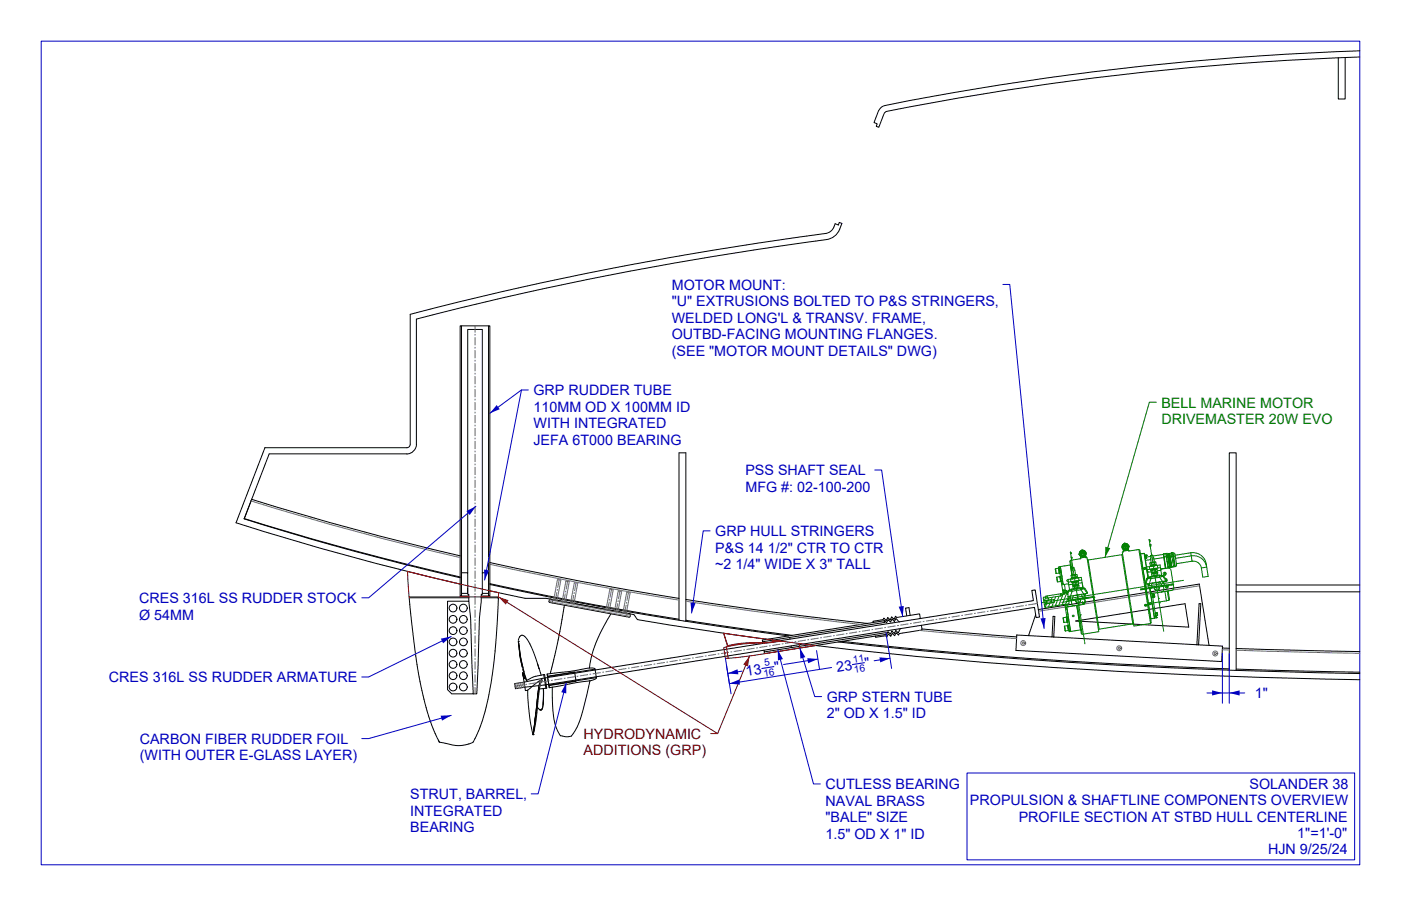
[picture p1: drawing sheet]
<svg xmlns="http://www.w3.org/2000/svg" width="432mm" height="279mm" viewBox="0 0 432 279" stroke-linecap="round" stroke-linejoin="round" font-family="sans-serif">
<!-- layer: Make2D -->
<path d="M12.7 12.7h406.4v254h-406.4z" fill="none" stroke="#0000bf" stroke-width=".31"/>
<g fill="none" stroke="#000" stroke-width=".31">
<path d="M414.6 17.7v12.8h-2.1v-12.7M419.1 15.7l-17.8 .8-17.4 1-19.6 1.7-17.2 1.8-17.1 2-18.5 2.7-17.2 2.8-17.7 3.3a12.2 12.2 0 0 0-4.8 1.2l-1 1.1-1.4 3.7 1 .4-.3 .8 .8 .3 1.9-4.7a815.1 815.1 0 0 1 77-12l17.1-1.7 17.1-1.5 17.3-1 17.8-.8M142.2 100.5h8.4M150.6 100.5h.4v83.3h-.4zM141.8 178.2l-17.4-4.2-17.1-4.5-16.9-4.8-15.1-4.7 7.7-20h42.4a3 3 0 0 0 2.9-3v-38.6l29.8-7.3 30.9-6.5 31.1-5.6 33.4-4.9a5.9 5.9 0 0 0 6-5.2l-.8-.3-.3 .8-1-.4a3.8 3.8 0 0 1-4.2 3.2l-33.4 5-32.8 5.9-30.9 6.5-29.7 7.3v40.1l-.3 .8-.7 .3h-43.7l-8.9 23.1a868.8 868.8 0 0 0 69 18.9M141.8 171.4a937.2 937.2 0 0 1-64.3-17.3l-2.2 5.8 16.8 5.1 16.4 4.6 16.6 4.3 16.7 4M142.2 176.6h2v6.4h-2zM142.2 176.6v-76.1h-.4v83.3h.4v-.8M144.2 176.6v-75h4.5v81.7h-.4v2.1l-.5 5.3-.8 23.3h-1.1M148.7 176.6h1.9M151 173.5l28.8 5.9 29.5 5.1M151 180l28.9 5.9 29.4 5.1"/>
<path d="M137.9 185.4h6.6l.6 5.3 .8 23.3h-6.7l-1.3-1.3zM142.2 183.8h2.3M144.2 181.4v1.9h.3v2.1M144.5 184.3h-18.4l2.4 20.7 1.2 6.3 1.6 6.9M148.3 184.3h5.3M148.3 183.8h2.3M148.7 183h1.9M150.6 182.1l11.2 2.4h6.5l27.1 5 1.1 1.6 1.9 .3 18 2.9 20 2.9M151 180.2l23.3 4.9 22 4 22.6 3.7 24.2 3.3M153.6 184.3h.1M153.6 184.3l-1 16.5-1.6 11.7a44.3 44.3 0 0 1-5.3 16.4l-2.1 .8-2.4 .2-5.8-1.1M159.7 197.8l.7 5.6 1.2 4.6 .7 1.8"/>
<path d="M159.8 197.4h.1M159.8 198l.4 3.5M159.8 197.8h.1M159.8 197.8l.5 3.6M159.8 197.4l.1-.3a1.3 1.3 0 0 1 1.2-1.1 1.3 1.3 0 0 1 1.3 1.1l1.6 3 1.6 4.4M160.2 196.4h.1M163.3 198.6h.1M170.4 184.9l-1-.1-.1 .9 24.7 4.6 .3-.8-1-.4M173.9 186.6l-2.9 15.6M188.3 189.3l-.3 .6a39.6 39.6 0 0 0-6.3 16.1M209.3 191.3v-51.7h2.1v52M211.4 184.9l26.7 3.8 29.3 3.6"/>
<path d="M211.4 191.3l32.8 4.6M235 197.4l37.6-6 .1 .6-37.7 5.9zM235 197.9l.1 .5M243.4 196.6l.1 .5M243.8 199.2l.1 .5-8.4 1.3v-.5M243.9 199.7l29.3-4.6 .1 .5-37.7 6-.1-.6M251.4 199.1a1636.9 1636.9 0 0 0 167.7 10.5M258.4 198l36.7 3.7 38.3 2.8 40.3 2 45.4 1.2M259.5 197.8l28.4 2.9 28.4 2.3 31.1 1.9 31.5 1.4M272.5 191.4v-.1l.8 .8 .4-1 .8 .8 .4-1 .8 .8 .4-1 1 1.1 6.5-1.1-.2-1.4-7 1.1-.4-.4-.4 1-.8-.8-.4 1-.8-.8-.4 1-.8-.8-.2 .5-3.2 .5 .1 .4M277.5 193.9l-.7 1.3-.7-.8-.5 1-.7-.8-.5 1-.7-.8-.5 1-.1-.2M280.5 189.8l-.4-2.4-1 .2 .4 2.3"/>
<path d="M283.6 190.7l34.9-5.5-.5-3.1 1.1-.2 1.3 8.4-1.1 .2-.5-3.2-151.1 24-8.8 1.1-.3-1.6 8.7-1.6 109.8-17.4M284 192.8l.2 1.5-7 1.1-.3 .5-.7-.8-.5 1-.7-.8-.5 .9-.7-.7-.5 .9-.3-.3-3.2 .5v-.4M284.2 194l29.1 2.4M319.2 189.6l-2.2 6.4M320 188l49.6-7.9 3 18.9M324.2 196.4l.4-6.3h.5l-.3 6.3M324.8 196.4l-11.4-.6-.3 4.8 63.4 3.4 .3-4.7-7.9-.5M324.8 196.4l44.1 2.4M331.5 191.5l33.7-5.3 1.2 7.2zM368.9 198.8l.7-12.6h.5l-.7 12.7M376.8 199.8l2.1 .1M381 200l38.1 .9"/>
<path d="M381 182.5h38.1M381 180.4h38.1M131.3 218.2l1.9 5.8 2.2 4.8M160.2 201.5v.4M160.2 201.9l.3 1.5M160.3 201.5v.3M160.3 201.8l.3 1.6M160.5 203.5l1.8 6.3M160.6 203.4l1 3.9M161.2 207.5h.1M161.2 207.5l.2 1.8M161.2 207.6l.2 1.6"/>
<path d="M161.2 207.5v.1M161.3 207.6l.2 1.2M161.3 207.6h.1M161.3 207.5l.7 1.5M161.5 208.8l.1 .5M161.5 209.2h.1M161.5 209.2v.1M161.6 209h.1M162 209.2l-.6 .1 .5 3.7 .7-.1M165.1 219.7l-.8 6.7M165.6 204.6h.1M165.6 218.1l.7 .7"/>
<path d="M165.6 204.7l1.2 3.5M165.6 204.6l.5 1.5M165.7 213.9l.1 .1M166.2 206.2h.1M166.3 218.8l.5 .1M166.3 218.8h.6l.4-.8 .2-5.7-.1 4.9-.2 1.2-.3 .5M166.4 211.7l-1.2 10.1-.9 4.7M166.5 210.3l-.6 2.7-1.5 13.2M166.6 209.8h.1M166.6 210.8l-.2 .8M166.8 210.3l-.1 .1M166.8 210.3l-.2 .4"/>
<path d="M166.8 210.3h.1M166.9 209.7l-1.2 .6-2.2 1.8a1.72 1.72 0 0 0-.8 2.2l.6 7.6 1 4.6M167 209.7l-.6 .7-.4 1.9-1.6 13.6M167 209.7h.1M167 209.7l-.5 .7-.4 1.7-1.7 14.1M167.1 209.8l-.3 .4M167.1 209.8h.1M167.2 218.2l-.4 .7M167.4 216.1h.1M167.5 216.2l-.1 1.1M167.5 214.9h.1M167.6 208.1l-3.2 .7-2.1 1"/>
<path d="M167.6 208.1l.2-.1 .3 1.5 .4 2.7h-.3M167.6 208.1l.6 4.1M168.2 212.2l-2 .3M168.6 207.9l.7 4.2M168.7 208.5l8.4-1.3 .5 2.9-8.4 1.3M168.8 208.7l.4 2.6M169.6 207.7l-1 .2M170.2 211.9l-.9 .2M171 202.2l-1.4 5.5M181.7 206l-5.6 1-6.5 .7M181.7 206l1.3 .1 .4 .3M181.8 210l-1.6 7a24.3 24.3 0 0 1-4.1 10"/>
<path d="M181.8 210l-11.6 1.9 .1 5.6 .4 4.2 .8 2.7 1.2 2.5M183.4 206.4l.4 2.6M183.4 206.4l-14.6 2.3-.2-.8M183.8 209a2.43 2.43 0 0 1-1.9 .9l-.1 .1M183.8 209l-14.6 2.3 .1 .8M378.9 206.7v-67.1h2.1v67.1M381 206.3l38.1 1M135.1 228.3l.3 .5M164.3 226.6h.1M164.3 226.5h.1M164.3 226.5v.1M164.4 226.2v.3"/>
<path d="M165 221l-.1 1M172.8 226.9h.1M172.8 226.9l1.8 .3 1.5-.2"/>
<circle cx="139.6" cy="191" r="1.19"/>
<circle cx="139.6" cy="198" r="1.19"/>
<circle cx="139.6" cy="194.5" r="1.19"/>
<circle cx="139.6" cy="187.5" r="1.19"/>
<circle cx="142.8" cy="191" r="1.19"/>
<circle cx="142.8" cy="194.5" r="1.19"/>
<circle cx="142.8" cy="187.5" r="1.19"/>
<circle cx="142.8" cy="198" r="1.19"/>
<circle cx="139.6" cy="208.4" r="1.19"/>
<circle cx="139.6" cy="201.4" r="1.19"/>
<circle cx="139.6" cy="204.9" r="1.19"/>
<circle cx="139.6" cy="211.9" r="1.19"/>
<circle cx="142.8" cy="208.4" r="1.19"/>
<circle cx="142.8" cy="211.9" r="1.19"/>
<circle cx="142.8" cy="204.9" r="1.19"/>
<circle cx="142.8" cy="201.4" r="1.19"/>
</g>
<g fill="none" stroke="#696969" stroke-width=".31">
<path d="M146.4 100.5v2M146.4 103v.5M146.4 104v2.5M146.4 107v.5M146.4 108v2.5M146.4 111v.5M146.4 112v2.5M146.4 115v.5M146.4 116v2.5M146.4 119v.5M146.4 120v2.5M146.4 123v.5"/>
<path d="M146.4 124v2.5M146.4 127v.5M146.4 128v2.5M146.4 131v.5M146.4 132v2.5M146.4 135v.5M146.4 136v2.5M146.4 139v.5M146.4 140v2.5M77.4 154.5a883.8 883.8 0 0 0 64.4 17.5M146.4 143v.5M146.4 144v2.5"/>
<path d="M146.4 147v.5M146.4 148v2.5M146.4 151v.5M146.4 152v2.5M146.4 155v.5M146.4 156v2.5M146.4 159v.5M146.4 160v2.5M146.4 163v.5M146.4 164v2.5M146.4 167v.5M146.4 168v2.5"/>
<path d="M146.4 171v.5M146.4 172v2.5M146.4 175v.5M146.4 176v2.5M146.4 179v.5M146.4 180v2.5M151 174l28.7 5.9 29.6 5.2M171.8 178.7l1.1 .2-1.2 6.2-1-.1zM172.3 178.8l-.4 2.4M174.4 179.2l1.1 .2-1.2 6.2-1-.2zM174.9 179.3l-.4 2.4M177 179.7l1.1 .2-1.2 6.2-1-.2z"/>
<path d="M177.5 179.8l-.4 2.4M146.4 183v.5M146.4 184v2.5M146.4 187v.5M146.4 188v2.5M146.4 191v.5M146.4 192v2.5M146.4 195v.5M146.4 196v2.5M146.4 199v.5M146.4 200v2.5M169.2 185.5l1.1 .2"/>
<path d="M169.3 185l1.1 .2M170.3 185.7l-.1 .2M170.3 185.7l22.8 4.2M170.4 185.2l22.8 4.2M170.4 185.2l-.1 .5M170.4 184.9v.3M171.6 182.7l-.4 2.3M171.8 181.7l-.1 .5M174.2 183.1l-.4 2.4M174.4 182.2l-.1 .5M176.8 183.6l-.4 2.4M177 182.6l-.1 .5"/>
<path d="M187.8 185.7l-.5 2.3M187.9 184.7v.5M188 181.7l1 .2-1.2 6.2-1-.2zM188.5 181.8l-.5 2.4M190.4 186.1l-.5 2.4M190.5 185.2v.4M190.6 182.2l1 .2-1.2 6.2-1-.2zM191.1 182.3l-.5 2.4M193 186.6l-.5 2.4M193.1 185.6v.5M193.1 189.9v.3M193.1 189.9l1.1 .2"/>
<path d="M193.2 182.7l1 .2-1.2 6.2-1-.2zM193.2 189.4l1.1 .2M193.2 189.4l-.1 .5M193.3 189.1l-.1 .3M193.7 182.8l-.5 2.3M211.4 185.4l25.8 3.8 28.2 3.4M232.6 199.9l-2.5 .4M233.6 199.8h-.5M236.5 199.3l-2.5 .4M237.5 199.1l-.5 .1M240.5 198.7l-2.5 .4M241.5 198.5l-.5 .1"/>
<path d="M244.4 198l-2.5 .4M245.4 197.9l-.5 .1M248.4 197.4l-2.5 .4M249.4 197.3h-.5M252.3 196.8l-2.5 .4M253.3 196.6l-.5 .1M256.3 196.2l-2.5 .3M257.3 196l-.5 .1M260.2 195.5l-2.5 .4M261.2 195.4l-.5 .1M264.2 194.9l-2.5 .4M265.2 194.7l-.5 .1"/>
<path d="M268.1 194.3l-2.4 .4M269.1 194.1l-.5 .1M272.1 193.7l-2.5 .3M273.1 193.5l-.5 .1M276 193l-2.4 .4M277 192.9h-.5M280 192.4l-2.5 .4M281 192.2l-.5 .1M283.3 194.4l30 2.5M283.9 191.8l-2.4 .4M284.9 191.6l-.5 .1M287.9 191.2l-2.5 .3"/>
<path d="M288.9 191l-.5 .1M291.8 190.5l-2.4 .4M292.8 190.4h-.5M295.8 189.9l-2.5 .4M296.8 189.7l-.5 .1M299.7 189.3l-2.4 .4M300.7 189.1l-.5 .1M303.7 188.6l-2.5 .4M304.7 188.5l-.5 .1M307.6 188l-2.4 .4M308.6 187.9h-.5M311.6 187.4l-2.5 .4"/>
<path d="M312.6 187.2l-.5 .1M315.5 186.8l-2.4 .4M316.5 186.6l-.5 .1M319.7 186.1l-2.7 .4M369.7 180.6l-49.6 7.9M146.4 203v.5M146.4 204v2.5M146.4 207v.5M146.4 208v2.5M146.4 211v.5M146.4 212v2M158.7 210.8l.6 1.5"/>
<path d="M159.2 210.7l.6 1.5M159.8 210.6l.5 1.6M160.3 210.6l.5 1.5M160.8 210.5l.5 1.5M161.2 206.1h-.1M161.3 210.4l.6 1.5M161.4 211.2l-2.7 .4M161.6 207.3h-.1M162.4 211l-.5 .1M162.9 217.4h.1M165.4 210.5l-2.5 .4M166.4 210.4l-.5 .1"/>
<path d="M166.5 210.2v.1M166.5 210.3l-.1 1.4M166.7 209.9h.1M166.7 209.9l-.2 .4M166.7 209.9l-.1 .8M167 209.7l-.3 .2M169.4 209.9l-2.5 .4M170.3 209.8h-.5M173.3 209.3l-2.5 .4M174.3 209.1l-.5 .1M177.3 208.7l-2.5 .4M178.2 208.5l-.5 .1"/>
<path d="M181.2 208l-2.5 .4M182.2 207.9l-.5 .1M185.2 207.4l-2.5 .4M186.1 207.3h-.5M189.1 206.8l-2.5 .4M190.1 206.6l-.5 .1M193.1 206.2l-2.5 .4M194 206l-.5 .1M197 205.5l-2.5 .4M198 205.4l-.5 .1M201 204.9l-2.5 .4M201.9 204.8h-.4"/>
<path d="M204.9 204.3l-2.5 .4M205.9 204.1l-.5 .1M208.9 203.7l-2.5 .4M209.8 203.5l-.4 .1M212.8 203l-2.5 .4M213.8 202.9l-.5 .1M216.8 202.4l-2.5 .4M217.7 202.3h-.4M220.7 201.8l-2.5 .4M221.7 201.6l-.5 .1M224.7 201.2l-2.5 .4M225.6 201l-.4 .1"/>
<path d="M228.6 200.5l-2.5 .4M229.6 200.4l-.5 .1M376.7 200.4h2.2M381 200.5l38.1 1"/>
<circle cx="315.4" cy="198.3" r=".33"/>
<circle cx="315.4" cy="198.3" r=".76"/>
<circle cx="345" cy="199.9" r=".33"/>
<circle cx="345" cy="199.9" r=".76"/>
<circle cx="374.5" cy="201.5" r=".33"/>
<circle cx="374.5" cy="201.5" r=".76"/>
</g>
<g fill="none" stroke="#7f0000" stroke-width=".31">
<path d="M125.6 176.2h.1M125.6 176.2l27.1 6.4a.8 .8 0 0 1 .9 .3 .8 .8 0 0 1 0 .9v.3h-27.3a8.7 8.7 0 0 1-.5-4zM223.1 195.3l1.1 3.8M223.1 195.3l15 2.1M223.1 195.3l1.2 3.8M223.9 199.5l.5 3.5M223.9 199.5l-.8 .4 .2 1.5M224 199.5h-.1M224.2 199.1l-.2 .4M224.2 199.1h.1M224.3 199.1v.3M224.3 199.4l-.3 .1"/>
<path d="M238.1 197.4l2.2 .3M238.1 197.4v.6M238.1 198l-8.4 .3-5.4 .8M240.3 197.7h.4M240.3 197.7l-2.2 .3M240.7 197.7l5.6 .7M240.7 197.7l-3.8 .5-7.8 .4-4.8 .8M246.3 198.4l.2 1.4M246.3 198.4l5.1 .7-4.9 .7M246.5 199.8l-15 2.4-7.1 .8M223.3 201.4h.1M223.3 201.4l.3 1.5 .8 .1"/>
</g>
<path d="M231 202.3l-.5 3.2-1.4-.6z" fill="#7f0000"/>
<path d="M231 202.3l-9.8 23.9h-2.1" fill="none" stroke="#7f0000" stroke-width=".31"/>
<path d="M153.6 184.1l3.1 1-.8 1.3z" fill="#7f0000"/>
<path d="M153.6 184.1l67.6 42.1" fill="none" stroke="#7f0000" stroke-width=".31"/>
<g fill="none" stroke="#007f00" stroke-width=".31">
<path d="M325.3 175.4l.3 1.5M325.7 178l.3 1.4M326.2 175.2l.3 1.6M326.2 175.2l-1 .3 .4 1.4M326.3 175.2l.2 1.4M326.3 175.4h.1M326.3 175.2h.1M326.4 175.1l-.2 .1M326.4 176h.1M326.5 176h.1M326.5 176.7l-.9 .2M326.5 176.3h.1"/>
<path d="M326.5 176.6h.1M326.5 176.6l.1 .2M326.5 176.5v.1M326.5 176.7l.1 .1M326.6 176.7h.1M326.6 177.8l-.9 .3 .3 1.4M326.7 176.8h-.2M326.7 177.8v.1M326.7 177.9h.1M326.8 177.8h.1M326.8 178h.1M326.8 178l.2 1.3"/>
<path d="M326.8 178.3h.1M326.8 177.7l-.2 .1 .3 1.6 .2-.1M326.8 178.6h.1M326.9 179.3l-.9 .2M326.9 179.1h.1M327 179.3h.1M327.2 179.9v.5M327.6 179.9l-.8-5.2 .9 5.6M327.6 179.9l.1 .4M327.6 179.9h-.4M328.5 174.5l-2.1 .3 .8 5.1M329.2 178.8l-.4 .3 .4 .1"/>
<path d="M329.3 179.5l.1 .9M329.9 174.2l.5 3.2M329.9 174.2v.1M329.9 174.2l-1.4 .3M329.9 170.3v.1M329.9 170.3h.1M329.9 170.4h.1M329.9 170.4l.1 .2M329.9 172.8l-.2 .3 .7 4.3M329.9 172.8l.5 3.2M330 178.6l-.9 .1 .2 .8M330 178.6l.1 .8"/>
<path d="M330 170.6v.1M330 170.7h.1M330 170.7l.1 1.1M330.1 179.4l-.8 .1M330.1 171.8h.1M330.2 171.9h.1M330.2 171.9l2.2 14M330.2 172.2h.1M330.3 178.5h.1M330.4 175.2l.3 2.9M330.4 178.5h.1M330.4 179.5l1.9-.3v.2l-.7 .1-1.2 .2v-.2"/>
<path d="M330.4 178.2h.1M330.5 178.2h.1M330.6 179.7v.7M330.6 179.7h.1M330.7 179.6l.2 .1M330.7 178.4h.1M330.8 178.4h-.1M330.8 179.3l.1 .1M330.9 177.3l-.5 .1M330.9 179.7l.1 .7M331 177.3h.1M331 175.1l-.6 .1"/>
<path d="M331 175.1l.3 .7M331 178.1l-.7 .1M331.1 177.3l.8-.1v.8M331.1 178.1h.1M331.3 175.8l.2 1.4M331.4 179.5h.1M331.4 179.6h.1M331.5 178.3h-.1M331.5 177.3l.1 .6M331.6 177.2l-1.5 .3 .3 .7M331.6 178l.4 .1M331.8 178l-.5 .1"/>
<path d="M331.8 179.1v.2M331.8 178l-1.1 .1-.7 .5M331.8 179.5l.1 .7M332 177.9l-.2 .1M332 178.1h.1M332.1 178.2l-1.7 .3h.3M332.2 179.4l-1.3 .3M332.2 179.4l.2 .7-.2 .2M332.4 178.2l.8-.1 .2 .8-.8 .1M332.4 178.2l-1.7 .3M332.4 178.2l.2 .8M332.6 179l-2.5 .4"/>
<path d="M332.7 171l.6 .7M332.8 170.5l-.2 .4 .4 .4M332.8 170.9h-.4M332.9 170.3l.1-.4 .5-.1-.6 .5v.9M333 170l-.3 .8M333 171.5l.1 .6M333.1 172.1l-.1 .2-3.1 .5M333.1 172.1v.2M333.4 178.9l.1 .8M333.5 169.4v.4M333.5 179.7l.3 1.6-.3-1.4M333.5 179.7l-1.1 .2"/>
<path d="M333.6 170.3l.1 .7M333.8 171.2v.2M334 171.6l.5-.5a.91 .91 0 0 1-1.5 .2l.3 .4h.4M334 169.8l-.9 .1M334.1 169.8l.6 .7M334.1 170.4a.58 .58 0 0 0-.8-.1 .58 .58 0 0 0-.1 .8M334.1 170.4a.59 .59 0 0 1-.1 .8 .59 .59 0 0 1-.8-.1M334.2 170.3a.61 .61 0 0 1-.1 .9 .61 .61 0 0 1-.9-.1M334.2 170.3a.61 .61 0 0 0-.9 0 .61 .61 0 0 0-.1 .8M334.2 170.6l-.5-.1-.5 .3M334.3 171.6l-.9 .1M334.3 170.1l-.8-.3 .6-.1 .3 .5"/>
<path d="M334.4 170.6l-1.2 .2M334.6 170.9l-.2-.7 .3 .4-.2 .5M334.6 171.3l.1 .5M334.6 171.8l-1.5 .3M334.6 171.8h.1M334.7 171.8a2.12 2.12 0 0 1 .6 2.1l1.6 10.1M334.7 171.8v.2M334.7 170.6l-.3 .9M335.4 172.7l3.4 21.3M345.8 171.1l3.3 21.2M345.9 168.9l.5 .7M346 168.4l.1 .7"/>
<path d="M346 170.8l-.2 .3-10.4 1.6-.3-.2M346 168.3l-.2 .5 .3 .4M346.2 167.9l-.4 .8M346.2 169.5l.1 .5M346.3 170a1.67 1.67 0 0 0-.1 1.9l3.3 21.2 5.1-.8M346.3 170v.2M346.7 167.4v.4M346.7 167.7l-.5 .1-.2 .5 .6-.5M346.8 168.2l.1 .7M346.9 169.1l.1 .3M347 169.6l-.9-.4 .4 .4h.4M347.2 167.7l-.9 .1"/>
<path d="M347.3 167.7l.6 .7M347.4 168.5l-.6-.1-.5 .3M347.4 168.6l-1.3 .1M347.4 169.5l-.8 .1M347.5 168l-.8-.3a.92 .92 0 0 1 1 1.3l-.1-.8M347.7 169l-.7 .6 .5-.1 .2-.4M347.8 169.2v.5M347.8 169.7l-1.5 .3M347.9 169.7v.3M347.9 168.6l-.4 .8M348.1 168.4l-.4 .1M351 169.5l-3 .4-.2-.2"/>
<path d="M351 169.5l.3 .2 1.8 11.7M351 169.5l1.9 11.9M351.6 170.8l1.4 9.1M351.6 170.8l-.1 .1M351.8 170.8h.1M351.8 170.8h-.2M352.3 170.7l-.4 .1M352.6 170.6l1.2 7.6M352.6 170.6l1.3 7.6M352.6 170.6l-.3 .1M352.9 171.3l.1 .7M352.9 171.3h.1"/>
<path d="M352.9 171.6h.1M353 171.2h.1M353 171.2l.1 .9-.1-.8M353 172h.1M353 172.1h.1M353 179.9l.2 1.5M353 171.3h.1M353 179.9l.2 .2M353.1 172.1h.1M353.1 175.2v.1M353.3 171.3h.1M353.3 171.3l-.3 .1"/>
<path d="M353.3 171.3v.1M353.3 171.2h.1M353.3 171.2l-.5 .1M353.3 171.3l.1 .5M353.3 171.6l.1 .5M353.4 178.5l-.4 1.4M353.4 172.1l-.4 .1M353.4 172.1h.1M353.6 176.2h.1M353.6 176.1h.1M353.7 178.5l-.5 1.6M353.7 178.5h-.3"/>
<path d="M353.7 178.5h1M353.9 178.2l-.2 .3M354 178.2l-.6 .3M354 178.1h.1M354.2 178.1l-.3 .2 .1-.1M354.2 166.4h.1M354.2 166.5h.1M354.2 166.5l.1 .3M354.2 166.6h.1M354.2 180v.3M354.2 174.7l-.8 .2 .3 1.6 1.1-.2M354.2 174.7l.2 .9"/>
<path d="M354.3 166.8v.1M354.3 166.9h.1M354.3 180l-1 .1M354.3 166.9l.1 1.1M354.3 180l-.1 .5M354.4 175.6l-.8 .1M354.4 168h.1M354.4 168.1h.1M354.5 168.1l.9 6.1M354.5 168.4h.1M354.6 171.4l.4 2.8M354.6 178l-.6 .1"/>
<path d="M354.6 178.1l.1 .4M354.7 172.6l-1.6 .2M354.7 174.6h.1M354.7 171.6l-1.6 .2M354.7 174.4h.1M354.7 178.5l-.4 1.5M355 174.6h.1M355 179.8l-.2 1.3M355 174.5v.1M355.1 175.4v.2M355.1 172.4h.1M355.1 179.8l.1 .1"/>
<path d="M355.2 179.8v.1M355.2 173.4l-.5 .1M355.2 175.8l-.4 .1 .1 .7M355.2 175.8l1.4-.2 .1 .7-.2 .1M355.2 175.8l.1 .7M355.2 177.7l-.8 .1v.3M355.3 171.3l.5 2.1M355.3 171.3l-.7 .1M355.3 176.6l.2 1M355.3 173.4h.1M355.3 173.5h.1M355.3 171.5l3.2-.5 .2 .9-3.1 .5"/>
<path d="M355.3 174.3l-.7 .1v.2M355.4 173.4l.8-.1 .1 .7M355.4 174.2h.1M355.4 174.2l-.8 .2M355.4 174.2l1.3 7.9M355.4 174.5l-.7 .1M355.5 174.8h.1M355.6 176.8l-.7 .2 .1 .7 1-.1M355.7 175.7h.1M355.7 175.8h.1M355.7 174.4l-.2 .1M355.7 174.4h.1"/>
<path d="M355.8 173.4l.2 1 .3-.1M355.8 176.5h.1M355.8 176.5l-.9 .1M355.8 176.8h.1M355.8 177.6l-.4 .1M355.9 174.4h-.2M355.9 174.4h.1M355.9 173.3l-1.5 .3 .2 .8M355.9 177.5l.1 .1M355.9 174.3h.1M356 177.6h.1M356 177.8h.1"/>
<path d="M356 178h.1M356 178.1h.1M356.1 174.2h-.6M356.1 175.3v.1M356.1 174.1l-.7 .1M356.1 175.7l.1 .7M356.3 174.1h-.1M356.3 176.4v.3M356.3 176.8l.1 .6M356.3 174.3h-.4M356.3 174.3v.1M356.3 174l-.2 .1"/>
<path d="M356.4 176.7l-1.2 .2M356.5 176.4l-.7 .1M356.5 176.4h.1M356.6 176.6h.1M356.6 177.5l-.5 .1M356.6 176.7h-.7M356.6 176.6l.3 .8-.3 .1M356.6 175.5l-1.9 .3-.1-.2M356.6 177.5l-.6 .1M356.6 175.5v-.2l-2 .3M356.7 174.3l.8-.1 .2 .8M356.7 174.3l.1 .9"/>
<path d="M356.7 174.3l-2.5 .4M356.7 177.5l.8-.2 .1 .3M356.8 175.2l-2.4 .4M356.9 179.6l.5 .5M357.4 177.6l-2.8 .4M357.4 177.6v.4M357.4 179.5h.1M357.4 179.5l-2.2 .4M357.4 178l-2.7 .5M357.4 178l.9 1.3M357.5 179.4l.7 1.2M357.7 175l-.9 .2"/>
<path d="M357.7 175l.1 .9M357.8 175.9l.3 1.6M357.8 175.9l-1.2 .1M357.9 175.4v.1M358.1 177.5l-.7 .1M358.1 177.6h-.4M358.2 177.5h-.2l.4 .2M358.3 179.3l.3 .6M358.3 177.5l.4 .2M358.3 179.3l-4 .7M358.3 179.3l.2 .3M358.4 177.7l1 1.4 .1-.2"/>
<path d="M358.4 177.7l-1 .3M358.5 180h-.4M358.5 179.6l.1 .3M358.6 179.9h.1M358.6 170.9h.1M358.6 171l.1 .8M358.6 179.6h-.1M358.6 179.6l-.1 .2M358.6 170.8v.1M358.6 170.8l.2 .9M358.7 177.7h-.3M358.7 175.3v.1"/>
<path d="M358.7 172l.5 3.2-1.5 .3M358.7 177.7l.8 1.2M358.7 171.9h.1M358.7 171.8l.6 3.5M358.8 171.7l-.1 .1M358.8 171.8l.5 3.5M358.9 176.5l.1 .9M358.9 179.2l-.3 .3M358.9 175.3h.1M359.1 176.5l.1 .8M359.2 178.5a.46 .46 0 0 1 .5 .5 .46 .46 0 0 1-.7 .3l-.4 .3M359.2 175.2h.1"/>
<path d="M359.3 179.2v.2M359.3 170.7l.1 .1M359.3 170.7l-.7 .1M359.3 170.7l.1 .9M359.3 179.2l-1 .1M359.3 179.1h.1M359.4 178.5l.2 .8M359.4 171.6l-.6 .1M359.5 171.7l.5 3.5M359.5 171.4l-.1 .2M359.6 172l.2 1.2M359.8 170.6l-.4 .1 .1 .7"/>
<path d="M359.8 170.6l.1 .7M359.8 173.2v.5M359.8 171h.2l.2 .9M359.8 173.7l.2 1.2M359.8 179.8l-1.2 .1 .3 .6 .7-.1M359.9 171.3v.4M359.9 171.3l-.4 .1M359.9 171.7h-.4l.1 .3M359.9 171.7l.3 1.5M360 175.2h.4l.5 .5 .9 5.6-.2 .4-.5 .4-5.6 .9M360 175.2l-2.3 .3M360 170.9h.1"/>
<path d="M360 170.9l.1 1M360 174.9l.1 .2M360 170.9l.2 .9M360.1 175.1h.1M360.1 170.9h.2l.1 .9M360.1 170.9l.1 .9M360.1 171.8v.1M360.1 171.9l.5 2.9M360.1 170.9l.2 .9M360.1 171.9l-.5 .1M360.2 173.2v.4M360.2 173.2h-.4"/>
<path d="M360.2 170.9l.1 .9M360.2 171.8v.1M360.2 171.9l.5 2.9M360.2 173.6l.3 1.4-.4 .1M360.2 173.6l-.4 .1M360.2 171.9l.6 2.9M360.3 171.8l.5 3M360.3 171.8v.1M360.3 171.8l-.2 .1M360.3 170.8l-.1 .1M360.3 170.8v.1M360.3 170.9l.1 .9"/>
<path d="M360.3 171.9l.5 2.9M360.3 179.7h-.3M360.3 170.9l.2 .9M360.3 171.8h.1M360.3 171.8l.6 3M360.4 170.8l-.1 .1M360.4 170.8v.1M360.4 170.8l.1 1M360.4 171.8l.5 3M360.4 170.9l.2 .9M360.4 171.8h.1M360.4 170.8h.1"/>
<path d="M360.5 170.8l.1 1M360.5 171.8l.5 3M360.5 170.9l.2 .9M360.5 171.8h.1M360.5 170.8h.1M360.6 171.8h-.1M360.6 171.8l.5 2.9M360.6 174.8l-.6 .1M360.6 174.8v.1M360.6 171.8h.1M360.6 174.8h.1M360.7 171.7v.1"/>
<path d="M360.7 171.7l-.1 .1M360.7 171.8h.1M360.7 171.8l.5 2.9M360.7 174.8h.1M360.8 174.8h.1M360.9 174.8h.1M360.9 174.8h-.1M360.9 174.7v.1M361 174.8h.1M361 170.4h.4l.1 .7M361 170.4l.1 .7M361.1 170.6l-.6 .1 .2 .9 .9 .1"/>
<path d="M361.1 174.7l-.1 .1M361.1 174.7v.1M361.1 174.8h.1M361.1 171.1l.1 .4h.4M361.2 174.7l-.1 .1M361.2 174.7v.2M361.2 171.7l.2 1.3M361.4 170.5a1.21 1.21 0 0 1 .9 1.6l.2 1.4a.77 .77 0 0 1-.4 1.3M361.4 173l.1 .4 .4-.1M361.5 173.4l.2 1.2M361.5 171.1l.1 .4M361.5 171.1h-.4"/>
<path d="M361.6 170.5l.1 1M361.6 171.5v.2M361.6 171.7l.2 1.2M361.7 174.6v.2h.4M361.7 171.5l.5 .3M361.7 171.5h-.1M361.7 179.5l-1.2 .2M361.7 171.5l.5 3.2M361.7 174.8l-.5 .1M361.8 172.9l.1 .4M361.8 172.9l-.4 .1M361.9 173.3l.2 1.2"/>
<path d="M362.1 174.5v.2M362.1 174.5l-.4 .1M362.2 179.4h-.3M362.2 171.2l4.8-.7a4.2 4.2 0 0 1 4.8 3.4M363.6 179.2l-1.3 .2M364 179.1h-.3M364.8 179l-.6 .1M367 170.5l.2 .9M367.2 171.4a4.2 4.2 0 0 1 4.7 3.2M367.2 171.4l-4.9 .8M367.2 171.4l.2 1.7M367.4 173.1a2.49 2.49 0 0 1 2.9 2.1l.4 2.8 1.7-.3-.6-3.8"/>
<path d="M367.4 173.1l-4.8 .7M371.8 173.9l-.1 .1M371.9 174.9l-1.6 .3M321.6 185.8l-.3 .1M321.7 185l.2 1.5M321.7 185l.4 .2 1.9-.3 .1 1-1.5 .2M321.9 186.5l.3 .8M322.1 185.2l.1 1M322.2 186.3l-.3 .2M322.3 184.1l-.6 .1v.8M322.4 184.1l-.4 1.1M322.5 185.2h.1"/>
<path d="M322.5 186.2l-.4 1.1M322.6 185.2v.9M322.6 185.2l2.2-.3 .3 .4-.2 .4M322.6 185.3l.1 .8M322.6 186.2h.1M322.6 186.2l-.4 .1M322.7 186.1l-.1 .1M322.7 183.8h-.4l.1 .7M322.7 183.8l.1 .6M322.8 184.4l-.4 .1M323.1 185.6l-1.3 .2M323.2 184.4l-.3 .8"/>
<path d="M323.6 185.9l-.4 1.3M324.3 184.2l-.3 .8M324.7 185.3l-1.1 .2M324.7 185.8l-.5 1.2M324.8 184.9l.1 .8M324.9 185.7l-2.2 .4M325.2 185.2l-.4 .1M325.4 184l-.4 1.1M326.4 183.9l-1.1 2.9M326.5 185l-1.2 .2M326.8 183.1h.4l.1 .6-.4 .1M326.8 183.1l-4.1 .7"/>
<path d="M326.8 183.1l.1 .7M326.9 183.8l-4.1 .6M327 185h-.3M327.2 180.4l.3 1.7M327.5 182.1l.2 1.1M327.6 182l.2 1.2M327.6 183.2l-1.3 3.5M327.7 190.5l.3 1.5M327.8 182l.1 1.2M327.9 181.9l.2 1.1M327.9 181.9l-.4 .2M327.9 181.9l.4 .1"/>
<path d="M328.1 180.2l-.8 .2M328.1 180.2l.2 1.8M328.1 183v.2l-.8 .1M328.1 193.1l.3 1.5M328.2 182l.1 .6M328.2 186.4l.1 .9 .9-.2M328.3 186.4v.4M328.3 182.6v.1M328.3 182.7v.2M328.3 187.3l.1 .5M328.3 182l.4 .1 .3 .8M328.4 184.7l-1.2 .2"/>
<path d="M328.4 187.8l1.1 7 1.8-.3M328.4 182.6h-.1M328.6 182.6l-.1 .1 .1-.1M328.6 190.3l.3 1.6M328.6 182.6h-.2l.2 .1M328.6 190.4l-1 .2 .4 1.4M328.7 182.6l.1 .1M328.7 186.5l-.1-.2-6.4 1M328.7 190.3h.1M328.7 190.3l.1 .2M328.7 190.6l.3 1.2M328.7 190.6h.1"/>
<path d="M328.8 190.5h.1M328.8 190.8h.1M328.8 187.2l1.2 7.5zM328.8 190.3h-.2M328.8 182.8l-1.4 3.7M328.8 182.5l-.2 .1M328.8 191.1h.1M328.8 187.8h-.4M328.9 184.7h-.3M328.9 182.6l-.6 .1M328.9 191.4h.1M328.9 182.8l-.8 .2"/>
<path d="M328.9 191.6v.1M329 191.8h.1M329 182.9l.1 .4M329 192.9l-1 .3 .4 1.4M329 186.3l-.7 .5M329 186.3l.2 .8M329.1 191.9l-1.1 .1M329.1 183.3l.1 .6M329.1 182.3l-.1 .6M329.1 192.9h.1M329.1 193h.1M329.1 193l.2 1"/>
<path d="M329.2 192.9h.1M329.2 183.9l.3 2.1-.5 .3M329.2 193.4h.1M329.2 192.9l-.2 .1 .3 1.5h.2M329.2 184.3l-.7 2.4M329.3 194.4l-.9 .2M329.3 183.9h-.1M329.3 183.9l.5 .3M329.3 193.7h.1M329.3 194h.1M329.3 194v.2M329.3 194.2h.1"/>
<path d="M329.3 194.4l.1 .1M329.3 180l-1.2 .2M329.4 194.3v.1M329.4 194.4h.1M329.4 182.3l-.3 1M329.4 182.3h1M329.4 182.3h-.3M329.4 180.4l.2 1.6-.2 .3M329.4 183.9l.4 .2M329.4 182l-.3 .3M329.7 182h-.2M329.8 184.2h.1"/>
<path d="M329.8 185.1h.1M329.8 184.1h.1M329.9 182l-.3 .2 .1-.2M329.9 184.1l-.1 .1M329.9 184.1v.3l-.1-.2M329.9 183.8v.3M330 183.8l-.7 .1M330 181.9h.1M330 183.8l-.3 1.3M330.3 184.4l-1.3 .2M330.4 181.9l-.7 .1M330.4 181.9v.4"/>
<path d="M330.4 182.3l-.4 1.5M330.5 184.9l-1.1 .3M330.5 180.2l-1.1 .2M330.6 180.4l.1 .1M330.7 184.4h-.3M330.7 184.9h.1M330.8 183.7l-.3 1.2M330.8 180.7h.1M330.8 180.7l-.2 .1 .2 .7 .9-.1M330.9 183.7h.1M330.9 181.5l-.8 .2v.2M331 180.4l.2 1"/>
<path d="M331.3 186.8l-.9-.4-.3-1.3 4.2-.7 .1 1.3-.4 .7-4.8 .7M331.4 180.6l-.6 .1M331.5 180.3h.1M331.5 180.4h-.9M331.5 180.4l-.8 .1M331.5 180.6h.1M331.5 180.7h.1M331.6 181.4l-.5 .1M331.6 185.1l.1 .6-.2-.4zM331.7 181.4h.1M331.7 181.7h.1M331.7 185.7l.7 .2"/>
<path d="M331.7 185.7l.3 .3 .3-.1M332 183.5h.1M332 180.3v.2M332 180.6l.1 .7M332.1 184.1h.1M332.1 184.1l-1.2 .2M332.1 186.7l1.4 8.9M332.2 180.5l-1.3 .2M332.2 184.7h.1M332.2 180.3l-.7 .1M332.3 180.5h.1M332.3 181.3l-.6 .1"/>
<path d="M332.3 181.3l-.5 .1M332.3 181.3l.9-.1 .1 .2M332.3 180.5l-.7 .1M332.3 180.5l.2 .8M332.3 180.2l-.1 .1M332.4 185.9l1.5 9.6M332.5 186.6h.1M332.6 184.1h-.3M332.9 185.5l-.1 .4h-.4M332.9 185.5l-.4 .4M333 189.6h.1M333 185.4l-.1-.5 .2 .2-.2 .4"/>
<path d="M333 194.2l-1.2-7.5 1.5 8.7 .2 .2M333 194.2l-1.7 .3M333.1 181.5l-2.7 .4M333.1 181.5v.4M333.1 194.2h-.1M333.1 181.9l.9 1.3M333.1 181.9l-2.7 .4M333.1 183.3l-2.2 .4M333.2 183.3l.7 1.1M333.5 181.4l.4 .1h-.8M333.6 185.6l.5 .6-.3 .1zM333.6 185.6l.4 .6"/>
<path d="M333.6 184.5h.1M333.8 184.7h.1M333.9 184.4l-3.4 .5M333.9 195.7l.1 .3M333.9 183.9l-1.2 .1M334 181.3l-.3 .1 .4 .2M334 183.2l.3 .5M334 181.3l.4 .2M334 196.1l.2 1.2M334 183.2l-4 .6M334.1 183.2l.1 .3M334.1 181.6l-1 .3"/>
<path d="M334.1 181.6l1 1.3M334.2 197.5l.1 .3M334.3 183.5v.2M334.3 183.7h.1M334.3 183.7l.3 .6M334.3 197.9l.1 .6M334.3 184.6l-7 1.2M334.3 183.4l-.1 .1M334.3 183.4v.1M334.3 184.6l.2 1.1-.5 .6M334.4 181.5l-.3 .1M334.4 183.8h-.3"/>
<path d="M334.4 181.5l.8 1.3-.1 .1M334.6 184.3h.1M334.6 183.1l-.3 .3M334.7 184.3l-.2 .1M334.7 183.1l-.4 .3M335.1 182.9l-1.1 .3M335.3 184.2l-1.4 .2M335.3 184.2l.1 .3M335.4 184.5l-1.1 .1M335.8 183.6l-1.2 .2M336.3 183.5h-.3M336.7 184l.4-.1 .1 .3"/>
<path d="M336.7 184l-1.4 .2M336.7 184v.3M336.7 184.3l-1.3 .2M337 184.2l1.6 10.6-5.1 .8M337.1 184.2l-.4 .1M337.2 184.2h.1M337.6 183.3l-1.2 .2M338.1 183.2h-.3M338.8 194l-.2 .2M339.5 183l-1.2 .2M340 182.9l-.4 .1M341.3 182.7l-1.2 .2"/>
<path d="M341.8 182.6l-.3 .1M343.2 182.4l-1.2 .2M343.7 182.3l-.3 .1M345 182.1l-1.2 .2M345.5 182l-.3 .1M346.9 181.8l-1.2 .2M347.4 181.7l-.3 .1M348.8 181.5l-1.3 .2M349.2 181.4l-.3 .1M349.4 192.6l-.3-.2-10.3 1.6M350.6 181.2l-1.2 .2M351.1 181.1l-.4 .1"/>
<path d="M351.5 181.7l.1 .2 .4-.1M352 181.6l-.4 .1M352 181.6v.2M352.4 180.9l-1.2 .2M352.9 186.7h-.1M352.9 180.8l-.3 .1M352.9 186.5h.2M352.9 181.7l1.7 10.6M353.1 186.4v.1M353.2 181.7l1.6 10.3-.2 .3M353.2 180.1h.1M353.3 186.4l-.2 .1"/>
<path d="M353.3 181.6l1.4 9.2M353.3 186.5h-.4M353.3 181.4l-1.3 .2M353.3 181.4l.1 .2M353.4 181.6l-1.4 .2M353.6 180.1l.5 .2M353.7 180.1l.4 .1M354.1 180.3v.1M354.1 180.2v.1M354.1 180.2l.1 .1M354.1 180.4l.1 .1M354.2 180.3v.3"/>
<path d="M354.2 180.3l-.1 .1M354.2 180.5h.1M354.2 180.6l-.2 .7M354.2 180.6h.1M354.2 180.5v.1M354.3 180.6l-1.2 .2M354.3 181.5l1.5 9.1M354.4 181.5l.3 1.6M354.4 181.5l-1 .1M354.6 181.4h.1M354.6 190.7l.1 .1M354.7 183.1l1.2 7.5"/>
<path d="M354.8 180.6h-.3M354.8 181.1l-1.5 .3M354.8 186.1h.1M355 181h.1M355 181l-.2 .1M355 190.8h-.3M355 190.8h.1M355.1 183l1.2 7.6h-.4M355.2 183.3v.1M355.2 183.4v.1M355.2 183.4h.1M355.2 183.5h.1"/>
<path d="M355.2 183.6l.1 .1M355.2 183.5l.1 .3M355.3 183.6h.1M355.3 183.8v.2M355.3 183.4v.8M355.3 184.1h.1M355.3 184v.1M355.3 184.3h.1M355.3 184.2h.1M355.4 184.2h.1M355.5 190.7l-.4 .1M355.5 183l-.8 .1"/>
<path d="M355.7 183.3h.1M355.7 183.3h-.5M355.7 183.3l.2 .8M355.8 190.6l-.3 .1M355.8 183.3l.1 .7M355.9 190.5l-.1 .1M355.9 184.1l-.5 .1M355.9 184.1h.1M355.9 181.7l-.1-.5 .2 .6M356 181.8l.7 .3M356 181.8l.3 .3h.3M356.1 189h.1"/>
<path d="M356.1 189.3h.1M356.1 189.2h.1M356.1 189.1h.1M356.1 189.3l.1 .3M356.2 180.3l-1.3 .2M356.2 189.9l.5 .5-.3 .2zM356.2 189.9l.4 .6M356.2 189.6v.1M356.2 189l.1 .9M356.2 189.6v.3M356.2 189.9h.1M356.2 189.7h.1"/>
<path d="M356.2 189.8h.1M356.4 180.1h.1M356.5 180.8h.1M356.5 180.9h.1M356.6 180.3h-.3M356.6 189l.2 .8M356.7 182.1l1.5 9.6M356.7 189l.1 .7M356.7 189l-.6 .1M356.8 182.8h.1M356.8 189.8h-.5M357.1 184.5h.1"/>
<path d="M357.2 181l.2 .2-.2 .4zM357.2 181.6l-.1 .4-.3 .1M357.2 181.6l-.5 .5M357.3 185.8h.1M357.3 185.9h.1M357.9 180.6h.1M358 180l-1.2 .2M358 182.6l.7-.6-.1-1.5-4.2 .7 .3 1.4 .8 .4M358.2 180.6h-.3M358.2 191.9l.1 .3M358.3 192.3l.2 1.2M358.5 193.6v.3"/>
<path d="M358.6 194.1l.1 .6M358.8 180.5l-.6 .1M358.8 180.5h.1M359 180.5h-.2M359 182.4l.5 2.9M359.5 180.7l.1 .6M359.6 180.4l.1 .2M359.7 180.6l-5.3 .9M359.8 180.6l.1 .7M359.8 182.3l.4 2.8M359.9 180.6a.46 .46 0 0 1-.2 .7 .46 .46 0 0 1-.5-.6M360 182.3l.4 2.5-.2 .3-4.6 .8"/>
<path d="M361 180.2l.4-.1 .1 .2-.5 .1M361 180.2l-1.4 .2M361 180.2v.2M361 180.4l-1.3 .2M361.5 180.3h.1"/>
<circle cx="333.7" cy="170.7" r="1.06"/>
<circle cx="333.7" cy="170.7" r=".67"/>
<circle cx="333.7" cy="170.7" r=".52"/>
<circle cx="346.9" cy="168.6" r=".57"/>
<circle cx="346.9" cy="168.6" r=".62"/>
<circle cx="346.9" cy="168.6" r=".66"/>
<circle cx="346.9" cy="168.6" r="1.06"/>
<circle cx="346.9" cy="168.6" r=".52"/>
<circle cx="352.8" cy="175.3" r=".26"/>
<circle cx="352.8" cy="175.3" r=".32"/>
<circle cx="359" cy="176.9" r=".46"/>
<circle cx="330.8" cy="189.9" r=".26"/>
<circle cx="353.1" cy="186.6" r=".3"/>
<circle cx="353.1" cy="186.7" r=".26"/>
<circle cx="354.5" cy="186.1" r=".26"/>
<circle cx="354.6" cy="186.2" r=".32"/>
</g>
<g fill="#0000bf">
<path d="M234.7 206l3.9-.6v.3l-3.9 .6z"/>
<path d="M248.8 203l3.3 .2-3 1.3z"/>
<path d="M224.3 207.7l3-1.3 .3 1.6z"/>
</g>
<path d="M223.9 205.1l.9 5.7M228.7 207l-4.4 .7M251.7 200.6l.9 5.8M252.1 203.2l-10.6 1.7" fill="none" stroke="#0000bf" stroke-width=".31"/>
<g fill="#0000bf">
<path d="M262.6 204.8l3.9-.6v.3l-3.9 .6z"/>
<path d="M224.8 210.8l3-1.2 .3 1.5z"/>
<path d="M271 202.7l3.3 .3-3 1.3z"/>
</g>
<path d="M273.1 195.1l1.7 11M223.6 202.9l1.7 11.1M256.3 205.9l-31.5 4.9M274.3 203l-4.9 .8" fill="none" stroke="#0000bf" stroke-width=".31"/>
<path d="M340.7 168.6l1.5 .4-1.6 2.9z" fill="#007f00"/>
<path d="M356.4 124h-2.2l-13.6 47.9" fill="none" stroke="#007f00" stroke-width=".31"/>
<g fill="#0000bf">
<path d="M373.6 212.9l3.2 .8-3.2 .8z"/>
<path d="M378.9 213.7l3.1-.8v1.6z"/>
</g>
<path d="M372 213.7h11.6M376.8 201.4v15.5M378.9 201.5v15.4" fill="none" stroke="#0000bf" stroke-width=".31"/>
<path d="M239.7 200.4l1.6 2.8-1.5 .5z" fill="#0000bf"/>
<path d="M239.7 200.4l11 41.4h2.1" fill="none" stroke="#0000bf" stroke-width=".31"/>
<path d="M246.5 199.8l1.7 2.8-1.5 .5z" fill="#0000bf"/>
<path d="M246.5 199.8l4.6 15h2.1" fill="none" stroke="#0000bf" stroke-width=".31"/>
<path d="M277 187.1l1.6-.2-.4 3.2z" fill="#0000bf"/>
<path d="M269.6 145h2.1l6.5 45.1" fill="none" stroke="#0000bf" stroke-width=".31"/>
<path d="M212.8 185.8l1.6 .2-1.2 3.1z" fill="#0000bf"/>
<path d="M218.9 163.7h-2.2l-3.5 25.4" fill="none" stroke="#0000bf" stroke-width=".31"/>
<path d="M153.1 124.9l.9 1.3-3 1.2z" fill="#0000bf"/>
<path d="M162.8 120.3h-2.1l-9.7 7.1" fill="none" stroke="#0000bf" stroke-width=".31"/>
<path d="M149.2 175.6l1.6 .3-1.4 3z" fill="#0000bf"/>
<path d="M160.7 120.3l-11.3 58.6" fill="none" stroke="#0000bf" stroke-width=".31"/>
<path d="M320.7 190.7l1.6-.1-.5 3.2z" fill="#0000bf"/>
<path d="M309.1 87.7h2.1l10.6 106.1" fill="none" stroke="#0000bf" stroke-width=".31"/>
<path d="M174.5 210.6v3.2l-1.5-.3z" fill="#0000bf"/>
<path d="M174.5 210.6l-8.7 34.2h-2.1" fill="none" stroke="#0000bf" stroke-width=".31"/>
<path d="M143.7 157.6l3-1.5-1.9 2.7z" fill="#0000bf"/>
<path d="M146.7 156.1l-33.1 28.3h-2.1" fill="none" stroke="#0000bf" stroke-width=".31"/>
<path d="M135.9 197l3.2-.7-2.5 2.1z" fill="#0000bf"/>
<path d="M139.1 196.3l-25.5 12.5h-2.1" fill="none" stroke="#0000bf" stroke-width=".31"/>
<path d="M135.8 220.7l3.3-.1-2.9 1.6z" fill="#0000bf"/>
<path d="M139.1 220.6l-25.5 7.2h-2.1M298 238.4h119.5v26.8h-119.5z" fill="none" stroke="#0000bf" stroke-width=".31"/>
<g font-size="4.4" fill="#0000bf">
<text x="207.1" y="89.4">MOTOR MOUNT:</text>
<text x="207.1" y="94.4">&quot;U&quot; EXTRUSIONS BOLTED TO P&amp;S STRINGERS,</text>
<text x="207.1" y="99.5">WELDED LONG'L &amp; TRANSV. FRAME,</text>
<text x="207.1" y="104.6">OUTBD-FACING MOUNTING FLANGES.</text>
<text x="207.1" y="109.7">(SEE &quot;MOTOR MOUNT DETAILS&quot; DWG)</text>
<text x="164.4" y="121.9">GRP RUDDER TUBE</text>
<text x="164.4" y="127">110MM OD X 100MM ID</text>
<text x="164.4" y="132.1">WITH INTEGRATED</text>
<text x="164.4" y="137.1">JEFA 6T000 BEARING</text>
<text x="229.7" y="146.6">PSS SHAFT SEAL</text>
<text x="229.7" y="151.7">MFG #: 02-100-200</text>
<text x="220.4" y="165.4">GRP HULL STRINGERS</text>
<text x="220.4" y="170.4">P&amp;S 14 1/2&quot; CTR TO CTR</text>
<text x="220.4" y="175.5">~2 1/4&quot; WIDE X 3&quot; TALL</text>
<text x="42.9" y="186">CRES 316L SS RUDDER STOCK</text>
<text x="42.9" y="191.1">Ø 54MM</text>
<text x="230.1" y="208.5" transform="rotate(-9 230.1 208.5)">13</text>
<text x="238.9" y="207.1" transform="rotate(-9 238.9 207.1)">&quot;</text>
<text x="258" y="207.3" transform="rotate(-9 258 207.3)">23</text>
<text x="266.8" y="205.9" transform="rotate(-9 266.8 205.9)">&quot;</text>
<text x="33.6" y="210.4">CRES 316L SS RUDDER ARMATURE</text>
<text x="386.8" y="215.3">1&quot;</text>
<text x="254.8" y="216.5">GRP STERN TUBE</text>
<text x="254.8" y="221.5">2&quot; OD X 1.5&quot; ID</text>
<text x="43.1" y="229.4">CARBON FIBER RUDDER FOIL</text>
<text x="43.1" y="234.5">(WITH OUTER E-GLASS LAYER)</text>
<text x="254.4" y="243.4">CUTLESS BEARING</text>
<text x="385.1" y="243.2">SOLANDER 38</text>
<text x="126.4" y="246.5">STRUT, BARREL,</text>
<text x="126.4" y="251.5">INTEGRATED</text>
<text x="254.4" y="248.5">NAVAL BRASS</text>
<text x="298.9" y="248.3">PROPULSION &amp; SHAFTLINE COMPONENTS OVERVIEW</text>
<text x="126.4" y="256.6">BEARING</text>
<text x="254.4" y="253.6">&quot;BALE&quot; SIZE</text>
<text x="314" y="253.4">PROFILE SECTION AT STBD HULL CENTERLINE</text>
<text x="254.4" y="258.6">1.5&quot; OD X 1&quot; ID</text>
<text x="390.8" y="263.5">HJN 9/25/24</text>
<text x="399.8" y="258.4">1&quot;=1'-0&quot;</text>
</g>
<g font-size="4.4" fill="#007f00">
<text x="358" y="125.7">BELL MARINE MOTOR</text>
<text x="358" y="130.7">DRIVEMASTER 20W EVO</text>
</g>
<g font-size="4.4" fill="#7f0000">
<text x="179.8" y="227.9">HYDRODYNAMIC</text>
<text x="179.8" y="233">ADDITIONS (GRP)</text>
</g>
<g font-size="3.1" fill="#0000bf">
<text x="235.5" y="208.9" transform="rotate(-9 235.5 208.9)">16</text>
<text x="235.7" y="205.5" transform="rotate(-9 235.7 205.5)">5</text>
<text x="263.1" y="204.4" transform="rotate(-9 263.1 204.4)">11</text>
<text x="263.4" y="207.6" transform="rotate(-9 263.4 207.6)">16</text>
</g>
</svg>
